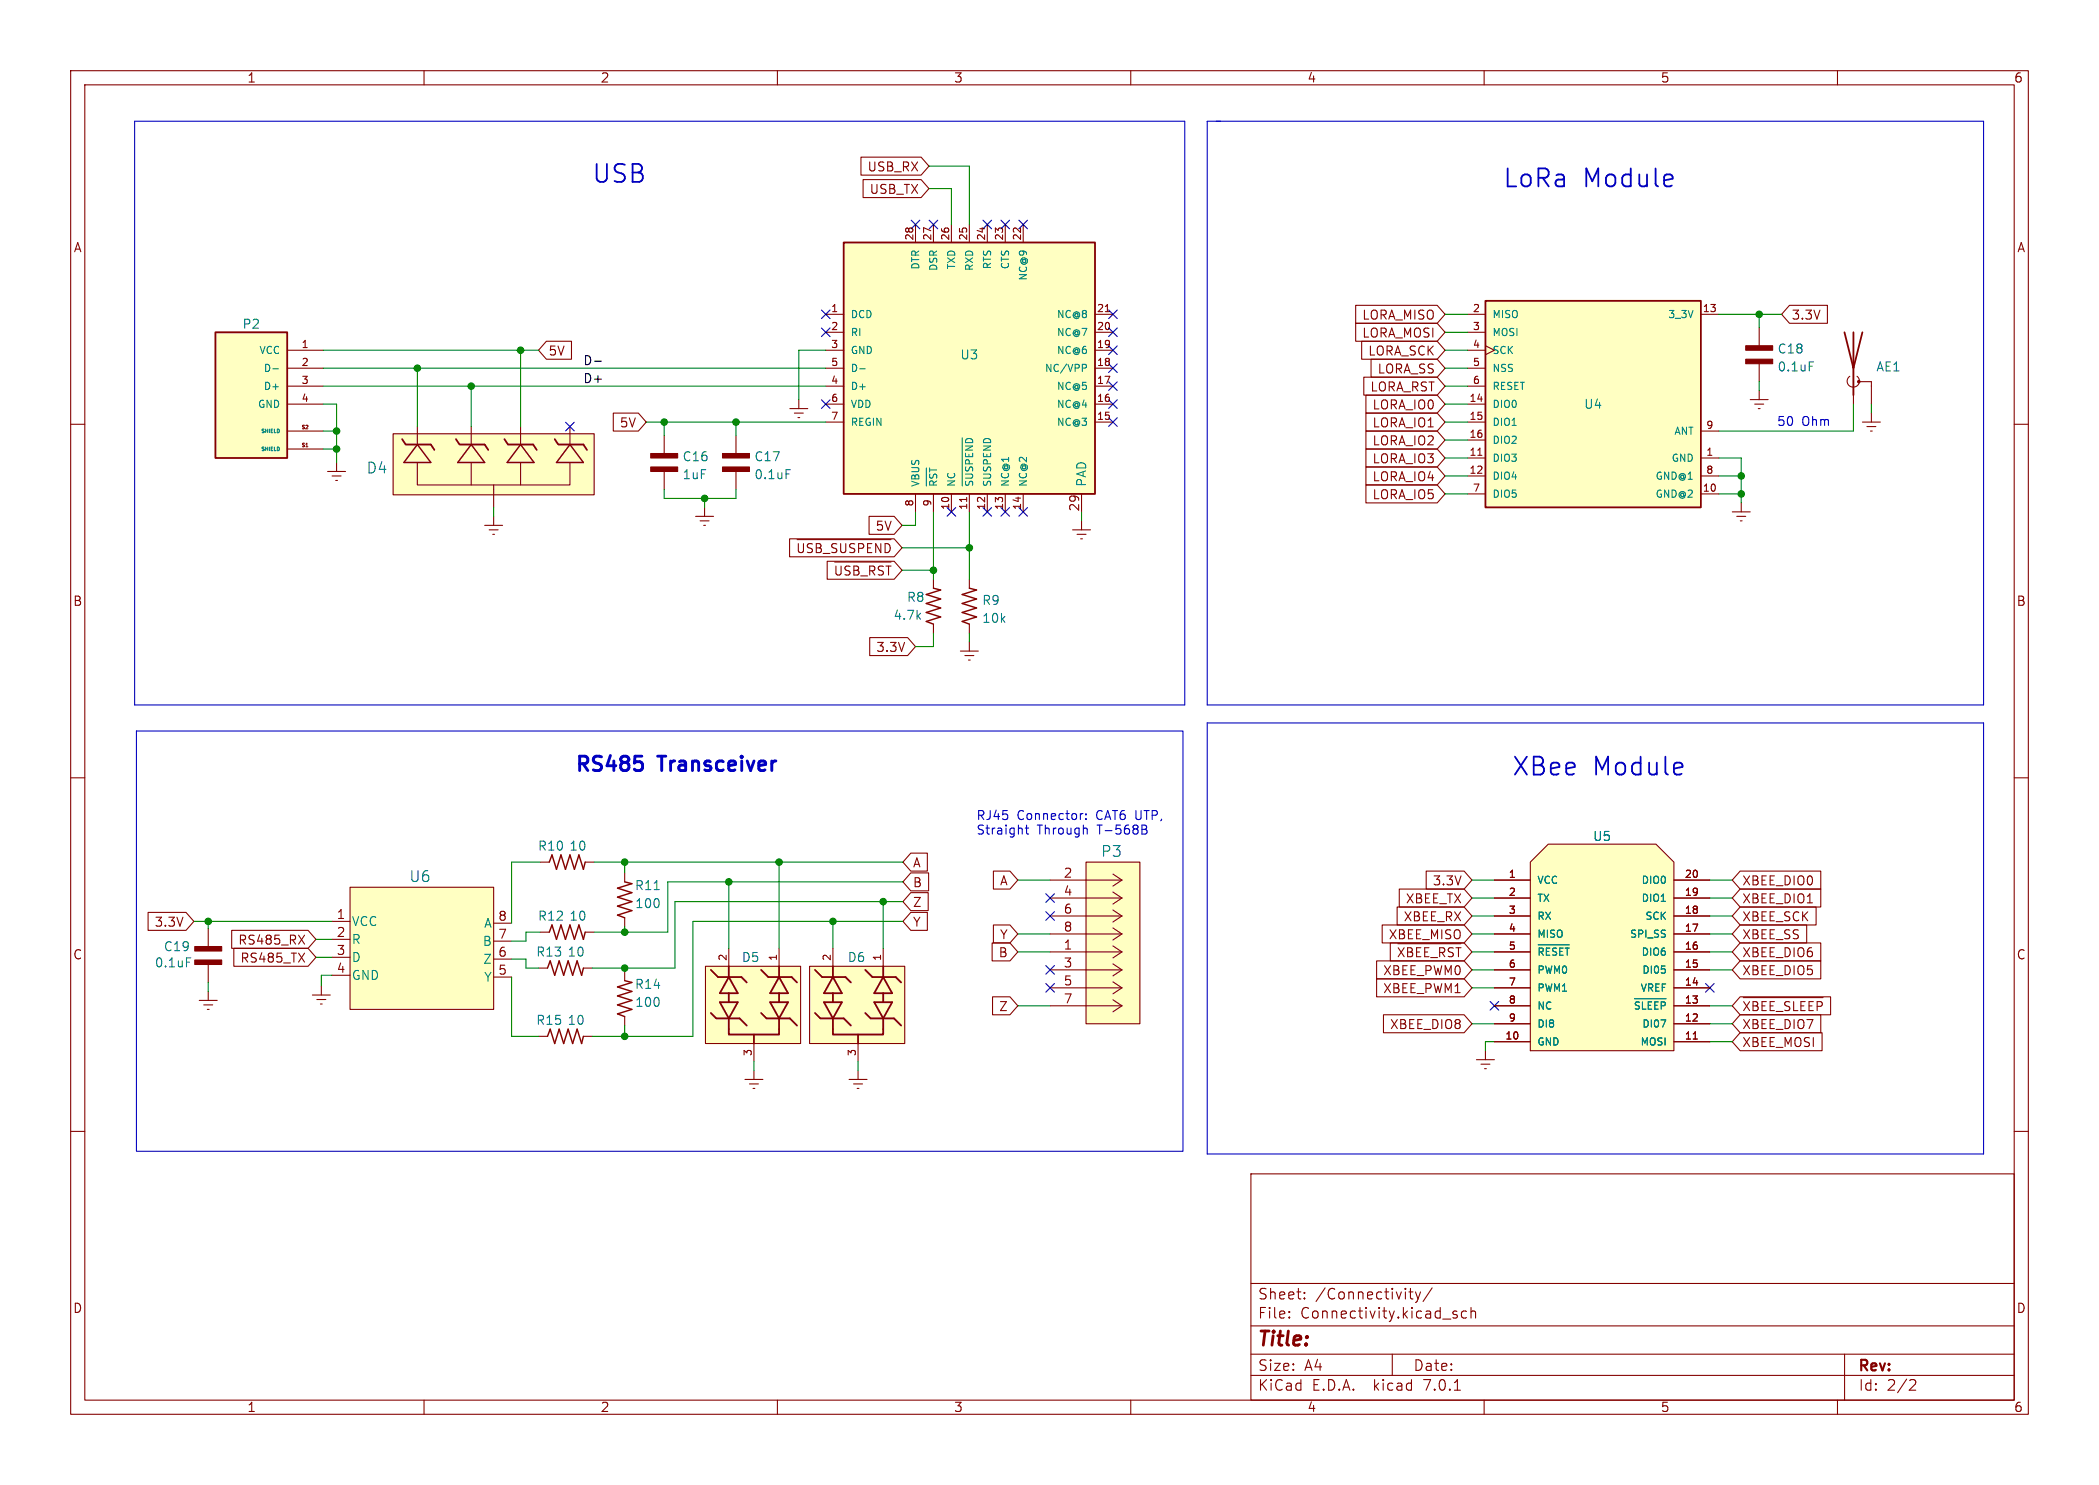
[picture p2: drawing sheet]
<svg xmlns="http://www.w3.org/2000/svg" width="297mm" height="210mm" viewBox="0 0 297 210" stroke-linecap="round" stroke-linejoin="round" font-family="sans-serif">
<g fill="none" stroke="#840000" stroke-width=".15">
<path d="M10 10h277v190h-277zM12 12h273v186h-273zM60 10v2M110 10v2M160 10v2M210 10v2M260 10v2M129.5 31.8v2.5M132.1 31.8v2.5M134.6 31.8v2.5M137.2 31.8v2.5M139.7 31.8v2.5"/>
<path d="M142.2 31.8v2.5M144.8 31.8v2.5M10 60h2M116.8 44.5h2.6M116.8 59.7h2.6M116.8 57.2h2.6M116.8 54.6h2.6M116.8 52.1h2.6M116.8 49.5h2.6M116.8 47h2.6M154.9 44.5h2.6M154.9 59.7h2.6"/>
<path d="M154.9 57.2h2.6M154.9 54.6h2.6M154.9 52.1h2.6M154.9 49.5h2.6M154.9 47h2.6M156.4 44.1h.6M248.9 46.4v2.5M248.9 51.4v2.6M285 60h2M129.5 69.9v2.5M132.1 69.9v2.5M134.6 69.9v2.5"/>
<path d="M136.8 70.3v.6M137.2 69.9v2.5M139.7 69.9v2.5M142.2 69.9v2.5M144.8 69.9v2.5M151.8 74.9h2.5M152.4 75.6h1.3M152.9 76.2h.3M153 69.9v2.5M153 73.7v1.2M245.1 72.4h2.5M245.7 73h1.3"/>
<path d="M246.3 73.7h.2M246.4 71.1v1.3M132.1 81.9v1.3M132.1 88.3v1.2M135.9 92.1h2.5M136.5 92.7h1.3M137 93.3h.3M137.2 81.9v1.3M137.2 88.3v1.2M137.2 90.8v1.3M10 110h2M285 110h2"/>
<path d="M29.5 131.3v2.6M29.5 136.4v2.5M45.5 139.4v1.3M47 130.3h2.5M47 132.8h2.5M47 135.4h2.5M47 137.9h2.5M49.5 125.5h20.3v17.2h-20.3zM69.8 138.2h2.6M69.8 135.6h2.6M69.8 133.1h2.6M69.8 130.6h2.6"/>
<path d="M76.2 136.9h1.3M76.5 121.9h1.2M82.5 136.9h1.3M82.8 121.9h1.3M148.6 139.7h10.1M148.6 137.2h10.1M148.6 134.6h10.1M148.6 132.1h10.1M148.6 129.5h10.1M148.6 127h10.1M148.6 124.5h10.1M153.7 121.9h7.6v22.9h-7.6z"/>
<path d="M157.5 138.9l1.2 .8M157.5 136.3l1.2 .9M157.5 133.8l1.2 .8M157.5 131.2l1.2 .9M157.5 128.7l1.2 .8M157.5 126.2l1.2 .8M157.5 123.6l1.2 .9M158.7 139.7l-1.2 .8M158.7 137.2l-1.2 .8M158.7 134.6l-1.2 .9M158.7 132.1l-1.2 .8M158.7 129.5l-1.2 .9"/>
<path d="M158.7 127l-1.2 .8M158.7 124.5l-1.2 .8M10 160h2M28.2 141.5h2.5M28.8 142.1h1.3M29.3 142.7h.3M29.5 140.2v1.3M44.2 140.7h2.5M44.8 141.4h1.3M45.3 142h.3M76.2 146.6h1.3M82.5 146.6h1.3"/>
<path d="M105.4 152.7h2.5M106 153.3h1.3M106.6 153.9h.2M106.7 151.4v1.3M120.1 152.7h2.6M120.8 153.3h1.2M121.3 153.9h.2M121.4 151.4v1.3M148.6 142.2h10.1M157.5 141.4l1.2 .8M158.7 142.2l-1.2 .9M285 160h2"/>
<path d="M177 166h108v32h-108zM60 198v2M110 198v2M160 198v2M177 194.5h108M177 191.5h108M177 187.5h108M177 181.5h108M182.4 186.3h.1l-.1 .1M182.4 185.5h.1l-.1 .1M184.6 183.6v.1M184.6 182.8v.1"/>
<path d="M197 191.5v3M199.4 182.7h.5M199.6 182.2v1.3v.1l.3 .1M200.3 182.7l.3 1M200.6 183.7l-.1 .4-.2 .1M201 182.7l-.4 1M202.6 182.1l-1.2 2M205.8 185.9l.3 .1 .1 .2-.2 .2h-.3M205.8 185.4l.3 .1M205.8 196.6h.8M207.5 185.5l-.4-.1-.3 .3v.4l.1 .2 .2 .1 .4-.1M208.1 185.5a.37 .37 0 0 1 .7 .1v.8"/>
<path d="M208.1 184.9v1.5M210 198v2M260 198v2M261 191.5v6.5M270.4 195.1l.5 .1a.41 .41 0 0 1 .1 .5l-.9 .9h1"/>
</g>
<path d="M132.1 83.2l1 .2-2 .7 2 .6-2 .6 2 .7-2 .6 2 .6-2 .7 1 .4M137.2 83.2l1 .2-2.1 .7 2.1 .6-2.1 .6 2.1 .7-2.1 .6 2.1 .6-2.1 .7 1.1 .4M77.5 136.9l.4-1 .6 2 .6-2 .7 2 .6-2 .6 2 .7-2 .6 2 .2-1M77.7 121.9l.4-1 .6 2 .7-2 .6 2 .6-2 .7 2 .6-2 .6 2 .3-1M77.5 146.6l.4-1.1 .6 2.1 .6-2.1 .7 2.1 .6-2.1 .6 2.1 .7-2.1 .6 2.1 .2-1" fill="none" stroke="#840000" stroke-width=".2"/>
<g fill="#ffffc2" stroke="#ffffc2" stroke-width=".14">
<path d="M49.5 125.5h20.3v17.2h-20.3z"/>
<path d="M119.4 34.3h35.5v35.6h-35.5z"/>
<path d="M153.7 121.9h7.6v22.9h-7.6z"/>
</g>
<g fill="#840000" stroke="#840000" stroke-width=".15">
<path d="M247 50.8h3.8v.6h-3.8z"/>
<path d="M247 48.9h3.8v.6h-3.8z"/>
<path d="M27.6 135.8h3.8v.6h-3.8z"/>
<path d="M27.6 133.9h3.8v.6h-3.8z"/>
</g>
<g fill="none" stroke="#008484" stroke-width=".15">
<path d="M121.7 52.2h.7M153.1 51.5h.4l.2 .2-.1 .3-.5 .1M256 51.2h.6M131.1 66.2v2.5M131.5 66.2v.6M131.5 66.5h1M131.6 67l-.1 .4 .3 .2M131.9 68l-.3 .1-.1 .5h1M136.2 61.9v6.8M136.6 64.1v.5h1M136.6 67.6h.8M136.6 67h.8"/>
<path d="M136.6 63.1h1l-1 .6h1M136.7 68.1l-.1 .3 .3 .2M136.7 66l-.1 .4 .3 .2M136.9 62.1l-.2 .1-.1 .4h1M137 65l-.3 .1-.1 .5h1M26.4 135.5h.6"/>
</g>
<path d="M119.4 34.3h35.5v35.6h-35.5z" fill="none" stroke="#840000" stroke-width=".25"/>
<path d="M216.5 121.9l2.6-2.5h15.2l2.6 2.5v26.7h-20.4z" fill="#ffffc2"/>
<g fill="none" stroke="#840000" stroke-width=".15">
<path d="M121.8 22.2h8.5l1.1 1.3-1.1 1.3h-8.5zM122.1 25.4h8.2l1.1 1.3-1.1 1.2h-8.2zM40.6 57.2h5.1M40.6 49.5h5.1M40.6 52.1h5.1M40.6 54.6h5.1M77.3 48.3h3.6v2.5h-3.6l-1.1-1.3zM86.8 58.4h3.5l1.1 1.3-1.1 1.3h-3.5zM111.8 57.8h2.5M112.4 58.4h1.3M112.9 59.1h.3M113 56.5v1.3"/>
<path d="M191.8 45.7h11.6l1.1 1.3-1.1 1.3h-11.6zM191.8 43.2h11.6l1.1 1.3-1.1 1.2h-11.6zM192.7 48.3h10.7l1.1 1.2-1.1 1.3h-10.7zM193 53.3h10.4l1.1 1.3-1.1 1.3h-10.4zM193.3 55.9h10.1l1.1 1.3-1.1 1.2h-10.1zM193.3 58.4h10.1l1.1 1.3-1.1 1.3h-10.1zM194 50.8h9.4l1.1 1.3-1.1 1.2h-9.4zM207.6 57.2h2.6M207.6 59.7h2.6M207.6 44.5h2.6M207.6 47h2.6M207.6 49.5h2.6"/>
<path d="M207.6 52.1h2.6M207.6 54.6h2.6M210.2 48.9l1.3 .6-1.3 .7M240.7 44.5h2.5M247.6 56.5h2.6M248.3 57.2h1.3M248.8 57.8h.2M248.9 55.2v1.3M253.2 43.2h5.4v2.5h-5.4l-1.1-1.2zM261.7 53.2a.85 .85 0 0 0-.1 1.3 .85 .85 0 0 0 1.3 0 .85 .85 0 0 0-.1-1.3M262.3 52.1v5.1M263 54h1.8v3.2"/>
<path d="M263.5 59.7h2.6M264.8 58.4v1.3M40.6 61h5.1M40.6 63.5h5.1M46.4 66.7h2.5M47 67.3h1.3M47.5 67.9h.3M47.6 65.4v1.3M55.6 61.3h28.5v8.7h-28.5zM59.1 65.4v3.2h10.7v3.2M59.1 60.3v2.6M66.7 60.3v2.6"/>
<path d="M66.7 65.4v3.2M68.6 74.3h2.5M69.2 74.9h1.3M69.7 75.6h.3M69.8 73v1.3M73.7 60.3v2.6M73.7 65.4v3.2M80.6 65.4v3.2h-10.8M80.6 60.3v2.6M94 61.6v2.5M94 66.7v2.5M98.4 73h2.6"/>
<path d="M99.1 73.7h1.2M99.6 74.3h.2M99.7 71.8v1.2M104.1 61.6v2.5M104.1 66.7v2.5M111.7 76.2h14.8l1.1 1.3-1.1 1.2h-14.8zM112.8 76.3h13.3M113 76.9v1M113.7 76.9v1M115 76.9h-.5l-.3 .2M116.2 77.1l-.3-.2h-.4v1.2M117 79.4h9.5l1.1 1.2-1.1 1.3h-9.5z"/>
<path d="M118.1 79.5h8M118.4 76.9h-.5l-.2 .2M118.9 76.9v1M119.7 76.9v1M120.9 76.9h-.4l-.3 .2M122.2 77.1l-.2-.2h-.5v1.2M123 73h3.5l1.1 1.3-1.1 1.3h-3.5zM123.4 76.9h-.6v1.2M124.6 76.9v1.2l-.7-1.2v1.2M125.9 77.2l-.2-.3h-.5v1.2M193.3 68.6h10.1l1.1 1.3-1.1 1.2h-10.1zM193.3 63.5h10.1l1.1 1.3-1.1 1.2h-10.1z"/>
<path d="M193.3 66h10.1l1.1 1.3-1.1 1.3h-10.1zM193.3 61h10.1l1.1 1.2-1.1 1.3h-10.1zM207.6 64.8h2.6M207.6 69.9h2.6M207.6 67.3h2.6M207.6 62.2h2.6M209.1 64.4h.6M240.7 61h2.5M240.7 64.8h2.5M240.7 69.9h2.5M240.7 67.3h2.5M264.2 60.3h1.2"/>
<path d="M264.7 61h.2M118.3 80.1v1M119 80.1v1M120.3 80.1h-.5l-.2 .2M121.5 80.3l-.3-.2h-.4v1.2M123.1 90.2h5.3l1.1 1.2-1.1 1.3h-5.3zM123.8 80.3l-.3-.2h-.4v1.2M125 80.1h-.5l-.2 .2M125.4 80.1h.7M125.7 80.1v1.2M21 129h5.3l1.1 1.3-1.1 1.3h-5.3zM32.8 131.6h10.8l1.1 1.2-1.1 1.3h-10.8z"/>
<path d="M33.1 134.1h10.5l1.1 1.3-1.1 1.3h-10.5zM42.2 132.3l.9 1.2M43.1 132.3l-.9 1.2M76.5 131.8h1.2M82.8 131.8h1.3M88.4 123.4v1.3M88.4 129.8v1.3M88.4 137.4v1.3M99.8 136.7h13.5v10.9h-13.5zM103.1 134.1v2.6M110.2 134.1v2.6M114.6 136.7h13.4v10.9h-13.4z"/>
<path d="M117.9 134.1v2.6M125 134.1v2.6M128.9 126.2h2.4v2.6h-2.4l-1.1-1.3zM128.9 123.4h2.5v2.6h-2.5l-1.1-1.3zM128.9 129h2.3v2.6h-2.3l-1.1-1.3zM128.9 120.6h2.3v2.6h-2.3l-1.1-1.3zM140.4 133.3h2.5l1.1 1.3-1.1 1.3h-2.5zM140.6 123.2h2.3l1.1 1.3-1.1 1.2h-2.3zM140.6 130.8h2.3l1.1 1.3-1.1 1.3h-2.3zM194.8 138.4h12.4l1.1 1.3-1.1 1.3h-12.4zM194.8 135.9h12.4l1.1 1.3-1.1 1.2h-12.4zM195.6 130.8h11.6l1.1 1.3-1.1 1.3h-11.6z"/>
<path d="M196.7 133.3h10.5l1.1 1.3-1.1 1.3h-10.5zM197.7 128.3h9.5l1.1 1.2-1.1 1.3h-9.5zM197.8 133.5h8.9M197.8 134l.9 1.3M198 125.7h9.2l1.1 1.3-1.1 1.3h-9.2zM198.7 134l-.9 1.3M199.8 134.3l-.2-.3h-.4v1.3M201 134h-.6v1.3M201.8 123.2h5.4l1.1 1.3-1.1 1.2h-5.4zM202.2 134h-.6v1.3M204.4 134.3l-.2-.3h-.5v1.3M205.6 134.1l-.4-.1-.3 .3"/>
<path d="M206 134h.7M206.4 134v1.3M211.5 124.5h5M211.5 139.7h5M211.5 137.2h5M211.5 134.6h5M211.5 132.1h5M211.5 129.5h5M211.5 127h5M216.5 121.9l2.6-2.5h15.2l2.6 2.5v26.7h-20.4zM236.9 124.5h5M236.9 139.7h5"/>
<path d="M236.9 137.2h5M236.9 134.6h5M236.9 132.1h5M236.9 129.5h5M236.9 127h5M246.2 133.3h11.4v2.6h-11.4l-1.1-1.3zM246.2 125.7h11.4v2.6h-11.4l-1.1-1.3zM246.2 130.8h9.4v2.6h-9.4l-1.1-1.3zM246.2 128.3h10.8v2.5h-10.8l-1.1-1.3zM246.2 123.2h11.4v2.5h-11.4l-1.1-1.2zM246.2 135.9h11.4v2.5h-11.4l-1.1-1.2zM88.4 143.8v1.2"/>
<path d="M106.7 147.6v2.5M121.4 147.6v2.5M140.4 141h2.5l1.1 1.2-1.1 1.3h-2.5zM195.8 143.5h11.4l1.1 1.3-1.1 1.3h-11.4zM208.9 149.9h2.6M209.5 150.5h1.3M210.1 151.1h.2M210.2 148.6v1.3M211.5 147.3h5M211.5 144.8h5M211.5 142.2h5M236.9 147.3h5"/>
<path d="M236.9 144.8h5M236.9 142.2h5M239.6 146.9h.6M246.2 143.5h11.4v2.6h-11.4l-1.1-1.3zM246.2 141h12.8v2.5h-12.8l-1.1-1.3zM246.2 146h11.6v2.6h-11.6l-1.1-1.3zM246.7 141.1h11.3M246.7 141.6l.9 1.3M247.6 141.6l-.9 1.3M248.7 141.9l-.2-.3h-.4v1.3M249.9 141.6h-.6v1.3M251.1 141.6h-.6v1.3"/>
<path d="M253.3 141.7l-.5-.1-.3 .3M253.8 141.6v1.3M255.4 141.6h-.6v1.3M256.6 141.6h-.6v1.3M257.8 141.9l-.2-.3h-.5v1.3"/>
</g>
<g fill="none" stroke="#008484" stroke-width=".15">
<path d="M38.6 52.2h.8M111.2 66.4h.6M217.7 133.6h4.3M218.4 134.4l-.1-.3h-.5v1M219.3 134.1h-.5v1M220.3 134.1h-.4l-.2 .3M221.2 134.1h-.5v1M221.5 134.1h.6M221.8 134.1v1M231.3 141.2h4.4M232 141.7h-.4l-.2 .3M232.4 141.7v1"/>
<path d="M233.7 141.7h-.5v1M234.6 141.7h-.5v1M235 144.2h.7l-.4 1M235.6 142l-.1-.3h-.4v1"/>
</g>
<g fill="none" stroke="#840000" stroke-width=".25">
<path d="M30.5 47h10.1v17.8h-10.1zM210.2 42.5h30.5v29.3h-30.5zM261 47l1.3 5.1 1.2-5.1M262.3 47v8.9M56.9 62.1l.5 .8h3.6l.5 .7M64.5 62.1l.5 .8h3.6l.5 .7M71.4 62.1l.5 .8h3.5l.5 .7M78.5 62.1l.5 .8h3.5l.6 .7M100.6 137.2l1 1h3.3l.8 .7M103.1 138.2l1.3 2.3h-2.5zM103.1 136.7v1.5M107.7 137.2l1 1h3.3l.8 .7"/>
<path d="M110.2 138.2l1.3 2.3h-2.5zM110.2 136.7v1.5M115.3 137.2l1 1h3.3l.8 .7M117.9 138.2l1.2 2.3h-2.5zM117.9 136.7v1.5M122.4 137.2l1 1h3.3l.8 .7M125 138.2l1.2 2.3h-2.5zM125 136.7v1.5M100.6 143.3l.7 .7h3.3l1.1 1M101.9 141.7h2.5l-1.3 2.3zM103.1 144v2.3h7.1v-2.3M103.1 140.5v1.2"/>
<path d="M106.7 146.3v1.3M107.7 143.3l.8 .7h3.3l1 1M109 141.7h2.5l-1.3 2.3zM110.2 140.5v1.2M115.3 143.3l.8 .7h3.3l1 1M116.6 141.7h2.5l-1.2 2.3zM117.9 144v2.3h7.1v-2.3M117.9 140.5v1.2M121.4 146.3v1.3M122.4 143.3l.8 .7h3.3l1 1M123.7 141.7h2.5l-1.2 2.3zM125 140.5v1.2"/>
</g>
<g fill="#840000" stroke="#840000" stroke-width=".15">
<path d="M102.2 66h3.8v.7h-3.8z"/>
<path d="M102.2 64.1h3.8v.7h-3.8z"/>
<path d="M92.1 66h3.8v.7h-3.8z"/>
<path d="M92.1 64.1h3.8v.7h-3.8z"/>
<circle cx="263" cy="54" r=".18"/>
</g>
<g fill="#ffffc2" stroke="#ffffc2" stroke-width=".14">
<path d="M210.2 42.5h30.5v29.3h-30.5z"/>
<path d="M55.6 61.3h28.5v8.7h-28.5z"/>
<path d="M30.5 47h10.1v17.8h-10.1z"/>
<path d="M114.6 136.7h13.4v10.9h-13.4z"/>
<path d="M99.8 136.7h13.5v10.9h-13.5z"/>
</g>
<path d="M59.1 62.9l1.9 2.5h-3.9zM66.7 62.9l1.9 2.5h-3.8zM73.7 62.9l1.9 2.5h-3.8zM80.6 62.9l1.9 2.5h-3.8zM77.7 131.8l.4-1 .6 2 .7-2 .6 2 .6-2 .7 2 .6-2 .6 2 .3-1M88.4 138.7l1 .2-2 .7 2 .6-2 .6 2 .7-2 .6 2 .6-2 .7 1 .4M88.4 124.7l1 .3-2 .6 2 .6-2 .7 2 .6-2 .6 2 .7-2 .6 1 .4" fill="none" stroke="#840000" stroke-width=".2"/>
<path d="M84.1 51.1h1" fill="none" stroke="#000" stroke-width=".15"/>
<path d="M19 17.1h148.6v82.6h-148.6zM170.8 17.1h109.9v82.6h-109.9zM19.3 103.4h148.1v59.4h-148.1zM145.1 117.1h.5M145.3 116.7v1.1v.1l.3 .1M153.2 115.1h-.2M153.7 115.8v.1M153.7 115.1v.1M161.6 117.3h.4M162 117.3a.34 .34 0 0 1 .3 .3 .34 .34 0 0 1-.2 .4h-.5M162.2 116.9v.3l-.2 .1M170.8 102.2h109.9v61h-109.9z" fill="none" stroke="#0000c2" stroke-width=".15"/>
<g fill="none" stroke="#008400" stroke-width=".15">
<path d="M131.4 23.5h5.8v8.3M131.4 26.7h3.2v5.1M45.7 54.6h71.1M45.7 52.1h71.1M45.7 49.5h30.5M45.7 57.2h1.9v8.2M59.1 52.1v8.2M66.7 54.6v5.7M73.7 49.5v10.8M91.4 59.7h25.4M94 59.7v1.9M104.1 59.7v1.9"/>
<path d="M116.8 49.5h-3.8v7M204.5 54.6h3.1M204.5 52.1h3.1M204.5 47h3.1M204.5 49.5h3.1M204.5 44.5h3.1M204.5 57.2h3.1M204.5 59.7h3.1M243.2 44.5h8.9M248.9 44.5v1.9M248.9 54v1.2M262.3 57.2v3.8h-19.1"/>
<path d="M264.8 57.2v1.2M45.7 61h1.9M45.7 63.5h1.9M69.8 71.8v1.2M94 69.2v1.3h10.1v-1.3M99.7 70.5v1.3M127.6 77.5h9.6M129.5 72.4v1.9h-1.9M132.1 72.4v9.5M137.2 72.4v9.5M153 72.4v1.3M204.5 67.3h3.1"/>
<path d="M204.5 69.9h3.1M204.5 64.8h3.1M204.5 62.2h3.1M243.2 64.8h3.2v6.3M243.2 67.3h3.2M243.2 69.9h3.2M127.6 80.6h4.5M132.1 89.5v1.9h-2.6M137.2 89.5v1.3M27.4 130.3h19.6M29.5 130.3v1M29.5 138.9v1.3"/>
<path d="M44.7 135.4h2.3M44.7 132.8h2.3M47 137.9h-1.5v1.5M72.4 138.2v8.4h3.8M72.4 135.6h2v1.3h1.8M76.5 121.9h-4.1v8.7M76.5 131.8h-2.1v1.3h-2M84.1 121.9h43.7M88.4 121.9v1.5M88.4 131.1v.7M88.4 136.9v.5M103.1 124.7v9.4"/>
<path d="M110.2 121.9v12.2M117.9 130.3v3.8M125 127.5v6.6M127.8 130.3h-29.8v16.3h-14.2M127.8 127.5h-32.3v9.4h-11.7M127.8 124.7h-33.3v7.1h-10.4M144 134.6h4.6M144 124.5h4.6M144 132.1h4.6M208.3 129.5h3.2M208.3 134.6h3.2M208.3 124.5h3.2"/>
<path d="M208.3 137.2h3.2M208.3 132.1h3.2M208.3 127h3.2M208.3 139.7h3.2M241.9 129.5h3.2M241.9 134.6h3.2M241.9 124.5h3.2M241.9 137.2h3.2M241.9 132.1h3.2M241.9 127h3.2M88.4 145v1.6M106.7 150.1v1.3"/>
<path d="M121.4 150.1v1.3M144 142.2h4.6M208.3 144.8h3.2M211.5 147.3h-1.3v1.3M241.9 142.2h3.2M241.9 144.8h3.2M241.9 147.3h3.2"/>
</g>
<g fill="none" stroke="#000084" stroke-width=".15">
<path d="M128.9 31.1l1.2 1.3M130.1 31.1l-1.2 1.3M131.5 31.1l1.2 1.3M132.7 31.1l-1.2 1.3M139.1 31.1l1.2 1.3M140.3 31.1l-1.2 1.3M141.6 31.1l1.2 1.3M142.8 31.1l-1.2 1.3M144.2 31.1l1.2 1.3M145.4 31.1l-1.2 1.3M80 59.7l1.3 1.2M81.3 59.7l-1.3 1.2"/>
<path d="M116.2 43.8l1.2 1.3M116.2 46.4l1.2 1.2M116.2 56.5l1.2 1.3M117.4 43.8l-1.2 1.3M117.4 46.4l-1.2 1.2M117.4 56.5l-1.2 1.3M156.9 43.8l1.2 1.3M156.9 46.4l1.2 1.2M156.9 48.9l1.2 1.2M156.9 54l1.2 1.2M156.9 51.5l1.2 1.2M156.9 56.5l1.2 1.3"/>
<path d="M156.9 59.1l1.2 1.2M158.1 48.9l-1.2 1.2M158.1 54l-1.2 1.2M158.1 56.5l-1.2 1.3M158.1 46.4l-1.2 1.2M158.1 43.8l-1.2 1.3M158.1 59.1l-1.2 1.2M158.1 51.5l-1.2 1.2M134 71.8l1.2 1.2M135.2 71.8l-1.2 1.2M139.1 71.8l1.2 1.2M140.3 71.8l-1.2 1.2"/>
<path d="M141.6 71.8l1.2 1.2M142.8 71.8l-1.2 1.2M144.2 71.8l1.2 1.2M145.4 71.8l-1.2 1.2M148 128.9l1.2 1.2M148 126.4l1.2 1.2M148 139.1l1.2 1.2M148 136.6l1.2 1.2M149.2 128.9l-1.2 1.2M149.2 126.4l-1.2 1.2M149.2 139.1l-1.2 1.2M149.2 136.6l-1.2 1.2"/>
<path d="M241.3 139.1l1.2 1.2M242.5 139.1l-1.2 1.2M210.8 141.6l1.3 1.2M212.1 141.6l-1.3 1.2"/>
</g>
<g fill="#008400" stroke="#008400" stroke-width=".15">
<circle cx="29.5" cy="130.3" r=".46"/>
<circle cx="94" cy="59.7" r=".46"/>
<circle cx="99.7" cy="70.5" r=".46"/>
<circle cx="104.1" cy="59.7" r=".46"/>
<circle cx="66.7" cy="54.6" r=".46"/>
<circle cx="73.7" cy="49.5" r=".46"/>
<circle cx="47.6" cy="63.5" r=".46"/>
<circle cx="47.6" cy="61" r=".46"/>
<circle cx="59.1" cy="52.1" r=".46"/>
<circle cx="132.1" cy="80.6" r=".46"/>
<circle cx="137.2" cy="77.5" r=".46"/>
<circle cx="103.1" cy="124.7" r=".46"/>
<circle cx="110.2" cy="121.9" r=".46"/>
<circle cx="88.4" cy="121.9" r=".46"/>
<circle cx="88.4" cy="136.9" r=".46"/>
<circle cx="88.4" cy="146.6" r=".46"/>
<circle cx="88.4" cy="131.8" r=".46"/>
<circle cx="117.9" cy="130.3" r=".46"/>
<circle cx="125" cy="127.5" r=".46"/>
<circle cx="248.9" cy="44.5" r=".46"/>
<circle cx="246.4" cy="69.9" r=".46"/>
<circle cx="246.4" cy="67.3" r=".46"/>
</g>
<g font-size="3.5" fill="#0000c2">
<text x="83.8" y="26">USB</text>
<text x="212.7" y="26.7">LoRa Module</text>
<text x="214" y="109.9">XBee</text>
<text x="225.4" y="109.9">Module</text>
</g>
<g font-size="2.8" fill="#0000c2">
<text x="81.5" y="109.2">RS485</text>
<text x="93.5" y="109.2">Transceiver</text>
</g>
<text font-size="2.8" fill="#840000" x="178" y="190.8">Title:</text>
<g font-size="2.1" fill="#008484">
<text x="51.8" y="67.1">D4</text>
<text x="57.9" y="124.9">U6</text>
<text x="155.7" y="121.3">P3</text>
</g>
<g font-size="2.1" fill="#840000">
<text x="178" y="183.9">Sheet:</text>
<text x="186.2" y="183.9">/Connectivity/</text>
<text x="178" y="186.6">File:</text>
<text x="184" y="186.6">Connectivity.kicad_sch</text>
<text x="178" y="196.8">KiCad</text>
<text x="178" y="194">Size:</text>
<text x="184.6" y="194">A4</text>
<text x="185.7" y="196.8">E.D.A.</text>
<text x="194.4" y="196.8">kicad</text>
<text x="200" y="194">Date:</text>
<text x="201.5" y="196.8">7.0.1</text>
<text x="263" y="194.2">Rev:</text>
<text x="263" y="196.8">Id:</text>
<text x="267" y="196.8">2/2</text>
</g>
<g font-size="1.8" fill="#840000">
<text x="35" y="11.8">1</text>
<text x="85" y="11.8">2</text>
<text x="135" y="11.8">3</text>
<text x="185" y="11.8">4</text>
<text x="235" y="11.8">5</text>
<text x="285" y="11.8">6</text>
<text x="122.6" y="24.4">USB_RX</text>
<text x="122.9" y="27.6">USB_TX</text>
<text x="10.4" y="35.8">A</text>
<text x="285.4" y="35.8">A</text>
<text x="192.6" y="47.9">LORA_MOSI</text>
<text x="192.6" y="45.4">LORA_MISO</text>
<text x="253.5" y="45.4">3.3V</text>
<text x="77.6" y="50.4">5V</text>
<text x="193.5" y="50.4">LORA_SCK</text>
<text x="194.8" y="53">LORA_SS</text>
<text x="193.8" y="55.5">LORA_RST</text>
<text x="194.1" y="58.1">LORA_IO0</text>
<text x="87.6" y="60.6">5V</text>
<text x="194.1" y="65.7">LORA_IO3</text>
<text x="194.1" y="60.6">LORA_IO1</text>
<text x="194.1" y="63.1">LORA_IO2</text>
<text x="194.1" y="70.8">LORA_IO5</text>
<text x="194.1" y="68.2">LORA_IO4</text>
<text x="123.8" y="75.2">5V</text>
<text x="152.8" y="72.4" transform="rotate(-90 152.8 72.4)">29</text>
<text x="112.5" y="79">~{USB_SUSPEND}</text>
<text x="117.9" y="82.2">~{USB_RST}</text>
<text x="10.3" y="85.8">B</text>
<text x="285.3" y="85.8">B</text>
<text x="123.9" y="92.4">3.3V</text>
<text x="129.2" y="125.6">B</text>
<text x="129.2" y="122.8">A</text>
<text x="141.4" y="125.4">A</text>
<text x="150.5" y="124.2">2</text>
<text x="202.6" y="125.4">3.3V</text>
<text x="246.5" y="125.4">XBEE_DIO0</text>
<text x="21.8" y="131.2">3.3V</text>
<text x="47.6" y="130">1</text>
<text x="70.5" y="130.3">8</text>
<text x="129.2" y="128.4">Z</text>
<text x="129.2" y="131.2">Y</text>
<text x="150.5" y="126.7">4</text>
<text x="150.5" y="129.3">6</text>
<text x="150.5" y="131.8">8</text>
<text x="198.5" y="130.5">XBEE_RX</text>
<text x="198.8" y="127.9">XBEE_TX</text>
<text x="246.5" y="127.9">XBEE_DIO1</text>
<text x="246.5" y="130.5">XBEE_SCK</text>
<text x="10.3" y="135.8">C</text>
<text x="33.6" y="133.8">RS485_RX</text>
<text x="33.9" y="136.3">RS485_TX</text>
<text x="47.6" y="132.6">2</text>
<text x="47.6" y="135.1">3</text>
<text x="47.6" y="137.7">4</text>
<text x="70.5" y="137.9">5</text>
<text x="70.5" y="135.4">6</text>
<text x="70.5" y="132.8">7</text>
<text x="141.2" y="135.5">B</text>
<text x="141.4" y="133">Y</text>
<text x="150.5" y="134.4">1</text>
<text x="150.5" y="136.9">3</text>
<text x="196.4" y="133">XBEE_MISO</text>
<text x="197.5" y="136.1">~{XBEE_RST}</text>
<text x="246.5" y="135.5">XBEE_DIO6</text>
<text x="246.5" y="133">XBEE_SS</text>
<text x="285.3" y="135.8">C</text>
<text x="141.3" y="143.2">Z</text>
<text x="150.5" y="139.4">5</text>
<text x="150.5" y="142">7</text>
<text x="195.6" y="140.6">XBEE_PWM1</text>
<text x="195.6" y="138.1">XBEE_PWM0</text>
<text x="246.5" y="138.1">XBEE_DIO5</text>
<text x="246.5" y="143.8">~{XBEE_SLEEP}</text>
<text x="196.6" y="145.7">XBEE_DIO8</text>
<text x="246.5" y="145.7">XBEE_DIO7</text>
<text x="246.5" y="148.2">XBEE_MOSI</text>
<text x="10.3" y="185.8">D</text>
<text x="285.3" y="185.8">D</text>
<text x="35" y="199.8">1</text>
<text x="85" y="199.8">2</text>
<text x="135" y="199.8">3</text>
<text x="185" y="199.8">4</text>
<text x="235" y="199.8">5</text>
<text x="285" y="199.8">6</text>
</g>
<g font-size="1.8" fill="#008484">
<text x="34.3" y="46.7">P2</text>
<text x="135.8" y="51">U3</text>
<text x="251.5" y="50.2">C18</text>
<text x="251.5" y="52.7">0.1uF</text>
<text x="265.4" y="52.7">AE1</text>
<text x="224.1" y="58">U4</text>
<text x="96.5" y="65.4">C16</text>
<text x="106.7" y="65.4">C17</text>
<text x="96.5" y="67.9">1uF</text>
<text x="106.7" y="67.9">0.1uF</text>
<text x="153.9" y="68.8" transform="rotate(-90 153.9 68.8)">PAD</text>
<text x="126.4" y="87.8">4.7k</text>
<text x="128.3" y="85.3">R8</text>
<text x="138.9" y="85.7">R9</text>
<text x="138.9" y="88.3">10k</text>
<text x="225.4" y="119.1">U5</text>
<text x="76.1" y="120.5">R10</text>
<text x="80.5" y="120.5">10</text>
<text x="49.8" y="131.1">VCC</text>
<text x="68.4" y="131.4">A</text>
<text x="76.1" y="130.4">R12</text>
<text x="80.5" y="130.4">10</text>
<text x="89.8" y="126">R11</text>
<text x="89.8" y="128.6">100</text>
<text x="21.9" y="137">0.1uF</text>
<text x="23.1" y="134.7">C19</text>
<text x="49.8" y="133.7">R</text>
<text x="49.8" y="136.2">D</text>
<text x="68.2" y="133.9">B</text>
<text x="68.3" y="136.5">Z</text>
<text x="75.8" y="135.4">R13</text>
<text x="80.3" y="135.4">10</text>
<text x="104.9" y="136.2">D5</text>
<text x="119.9" y="136.2">D6</text>
<text x="49.8" y="138.7">GND</text>
<text x="68.4" y="139">Y</text>
<text x="89.8" y="140">R14</text>
<text x="89.8" y="142.6">100</text>
<text x="75.8" y="145.1">R15</text>
<text x="80.3" y="145.1">10</text>
</g>
<g font-size="1.8">
<text x="82.5" y="51.7">D-</text>
<text x="82.5" y="54.3">D+</text>
</g>
<g font-size="1.8" fill="#0000c2">
<text x="251.5" y="60.3">50</text>
<text x="255" y="60.3">Ohm</text>
<text x="138.2" y="116.1">RJ45</text>
<text x="138.2" y="118.1">Straight</text>
<text x="143.9" y="116.1">Connector:</text>
<text x="146.8" y="118.1">Through</text>
<text x="155.2" y="116.1">CAT6 UTP,</text>
<text x="155.4" y="118.1">T-568B</text>
</g>
<g font-size="1.4" fill="#840000">
<text x="129.3" y="34.1" transform="rotate(-90 129.3 34.1)">28</text>
<text x="131.8" y="34.1" transform="rotate(-90 131.8 34.1)">27</text>
<text x="134.4" y="34.1" transform="rotate(-90 134.4 34.1)">26</text>
<text x="136.9" y="34.1" transform="rotate(-90 136.9 34.1)">25</text>
<text x="139.4" y="34.1" transform="rotate(-90 139.4 34.1)">24</text>
<text x="142" y="34.1" transform="rotate(-90 142 34.1)">23</text>
<text x="144.5" y="34.1" transform="rotate(-90 144.5 34.1)">22</text>
<text x="117.5" y="44.2">1</text>
<text x="117.5" y="46.7">2</text>
<text x="155.2" y="46.7">20</text>
<text x="155.2" y="44.2">21</text>
<text x="208.3" y="44.2">2</text>
<text x="208.3" y="46.7">3</text>
<text x="240.9" y="44.2">13</text>
<text x="42.6" y="49.3">1</text>
<text x="42.6" y="51.8">2</text>
<text x="117.5" y="49.3">3</text>
<text x="117.5" y="51.8">5</text>
<text x="155.2" y="51.8">18</text>
<text x="155.2" y="49.3">19</text>
<text x="208.3" y="49.3">4</text>
<text x="208.3" y="51.8">5</text>
<text x="42.6" y="54.4">3</text>
<text x="42.6" y="56.9">4</text>
<text x="117.5" y="54.4">4</text>
<text x="117.5" y="56.9">6</text>
<text x="117.5" y="59.4">7</text>
<text x="155.2" y="59.4">15</text>
<text x="155.2" y="56.9">16</text>
<text x="155.2" y="54.4">17</text>
<text x="207.9" y="56.9">14</text>
<text x="207.9" y="59.4">15</text>
<text x="208.3" y="54.4">6</text>
<text x="207.9" y="64.5">11</text>
<text x="207.9" y="62">16</text>
<text x="241.4" y="64.5">1</text>
<text x="241.4" y="60.7">9</text>
<text x="129.3" y="71.7" transform="rotate(-90 129.3 71.7)">8</text>
<text x="131.8" y="71.7" transform="rotate(-90 131.8 71.7)">9</text>
<text x="207.9" y="67.1">12</text>
<text x="208.3" y="69.6">7</text>
<text x="240.9" y="69.6">10</text>
<text x="241.4" y="67.1">8</text>
<text x="134.4" y="72.2" transform="rotate(-90 134.4 72.2)">10</text>
<text x="136.9" y="72.2" transform="rotate(-90 136.9 72.2)">11</text>
<text x="139.4" y="72.2" transform="rotate(-90 139.4 72.2)">12</text>
<text x="142" y="72.2" transform="rotate(-90 142 72.2)">13</text>
<text x="144.5" y="72.2" transform="rotate(-90 144.5 72.2)">14</text>
<text x="213.4" y="124.2">1</text>
<text x="238.3" y="124.2">20</text>
<text x="213.4" y="126.7">2</text>
<text x="213.4" y="129.3">3</text>
<text x="213.4" y="131.8">4</text>
<text x="238.3" y="131.8">17</text>
<text x="238.3" y="129.3">18</text>
<text x="238.3" y="126.7">19</text>
<text x="102.9" y="136" transform="rotate(-90 102.9 136)">2</text>
<text x="110" y="136" transform="rotate(-90 110 136)">1</text>
<text x="117.6" y="136" transform="rotate(-90 117.6 136)">2</text>
<text x="124.7" y="136" transform="rotate(-90 124.7 136)">1</text>
<text x="213.4" y="134.4">5</text>
<text x="213.4" y="136.9">6</text>
<text x="238.3" y="136.9">15</text>
<text x="238.3" y="134.4">16</text>
<text x="213.4" y="139.4">7</text>
<text x="213.4" y="142">8</text>
<text x="238.3" y="142">13</text>
<text x="238.3" y="139.4">14</text>
<text x="106.4" y="149.4" transform="rotate(-90 106.4 149.4)">3</text>
<text x="121.2" y="149.4" transform="rotate(-90 121.2 149.4)">3</text>
<text x="212.9" y="147.1">10</text>
<text x="213.4" y="144.5">9</text>
<text x="238.3" y="147.1">11</text>
<text x="238.3" y="144.5">12</text>
</g>
<g font-size="1.4" fill="#008484">
<text x="130.2" y="38.3" transform="rotate(-90 130.2 38.3)">DTR</text>
<text x="132.8" y="38.5" transform="rotate(-90 132.8 38.5)">DSR</text>
<text x="135.3" y="38.2" transform="rotate(-90 135.3 38.2)">TXD</text>
<text x="137.9" y="38.5" transform="rotate(-90 137.9 38.5)">RXD</text>
<text x="140.4" y="38.2" transform="rotate(-90 140.4 38.2)">RTS</text>
<text x="142.9" y="38.2" transform="rotate(-90 142.9 38.2)">CTS</text>
<text x="145.5" y="39.8" transform="rotate(-90 145.5 39.8)">NC@9</text>
<text x="120.4" y="45.1">DCD</text>
<text x="120.4" y="47.7">RI</text>
<text x="149.4" y="47.7">NC@7</text>
<text x="149.4" y="45.1">NC@8</text>
<text x="211.2" y="45.1">MISO</text>
<text x="211.2" y="47.7">MOSI</text>
<text x="235.9" y="45.1">3_3V</text>
<text x="36.5" y="50.2">VCC</text>
<text x="37.2" y="52.8">D-</text>
<text x="120.4" y="50.2">GND</text>
<text x="120.4" y="52.8">D-</text>
<text x="147.7" y="52.8">NC/VPP</text>
<text x="149.4" y="50.2">NC@6</text>
<text x="211.2" y="50.2">SCK</text>
<text x="211.2" y="52.8">NSS</text>
<text x="36.3" y="57.8">GND</text>
<text x="37.2" y="55.3">D+</text>
<text x="120.4" y="55.3">D+</text>
<text x="120.4" y="57.8">VDD</text>
<text x="149.4" y="57.8">NC@4</text>
<text x="149.4" y="55.3">NC@5</text>
<text x="211.2" y="57.8">DIO0</text>
<text x="211.2" y="55.3">RESET</text>
<text x="120.4" y="60.4">REGIN</text>
<text x="149.4" y="60.4">NC@3</text>
<text x="211.2" y="65.5">DIO3</text>
<text x="211.2" y="60.4">DIO1</text>
<text x="211.2" y="62.9">DIO2</text>
<text x="236.4" y="65.5">GND</text>
<text x="236.8" y="61.7">ANT</text>
<text x="130.2" y="68.8" transform="rotate(-90 130.2 68.8)">VBUS</text>
<text x="133.3" y="68.8" transform="rotate(-90 133.3 68.8)">~{RST}</text>
<text x="135.3" y="68.8" transform="rotate(-90 135.3 68.8)">NC</text>
<text x="138.3" y="68.8" transform="rotate(-90 138.3 68.8)">~{SUSPEND}</text>
<text x="140.4" y="68.8" transform="rotate(-90 140.4 68.8)">SUSPEND</text>
<text x="142.9" y="68.8" transform="rotate(-90 142.9 68.8)">NC@1</text>
<text x="145.5" y="68.8" transform="rotate(-90 145.5 68.8)">NC@2</text>
<text x="211.2" y="68">DIO4</text>
<text x="211.2" y="70.5">DIO5</text>
<text x="234.1" y="70.5">GND@2</text>
<text x="234.1" y="68">GND@1</text>
<text x="217.6" y="125.2">VCC</text>
<text x="232.1" y="125.2">DIO0</text>
<text x="217.6" y="127.7">TX</text>
<text x="217.6" y="130.2">RX</text>
<text x="232.1" y="127.7">DIO1</text>
<text x="232.7" y="130.2">SCK</text>
<text x="217.6" y="132.8">MISO</text>
<text x="217.6" y="135.8">~{RESET}</text>
<text x="217.6" y="137.9">PWM0</text>
<text x="230.5" y="132.8">SPI_SS</text>
<text x="232.1" y="135.3">DIO6</text>
<text x="232.2" y="137.9">DI05</text>
<text x="217.6" y="140.4">PWM1</text>
<text x="217.6" y="142.9">NC</text>
<text x="231" y="143.4">~{SLEEP}</text>
<text x="232" y="140.4">VREF</text>
<text x="217.6" y="148">GND</text>
<text x="217.6" y="145.5">DI8</text>
<text x="232" y="148">MOSI</text>
<text x="232.2" y="145.5">DI07</text>
</g>
<g font-size=".7" fill="#008484">
<text x="36.8" y="63.9">SHIELD</text>
<text x="36.8" y="61.3">SHIELD</text>
</g>
<g font-size=".7" fill="#840000">
<text x="42.6" y="63.2">S1</text>
<text x="42.6" y="60.7">S2</text>
</g>
</svg>
